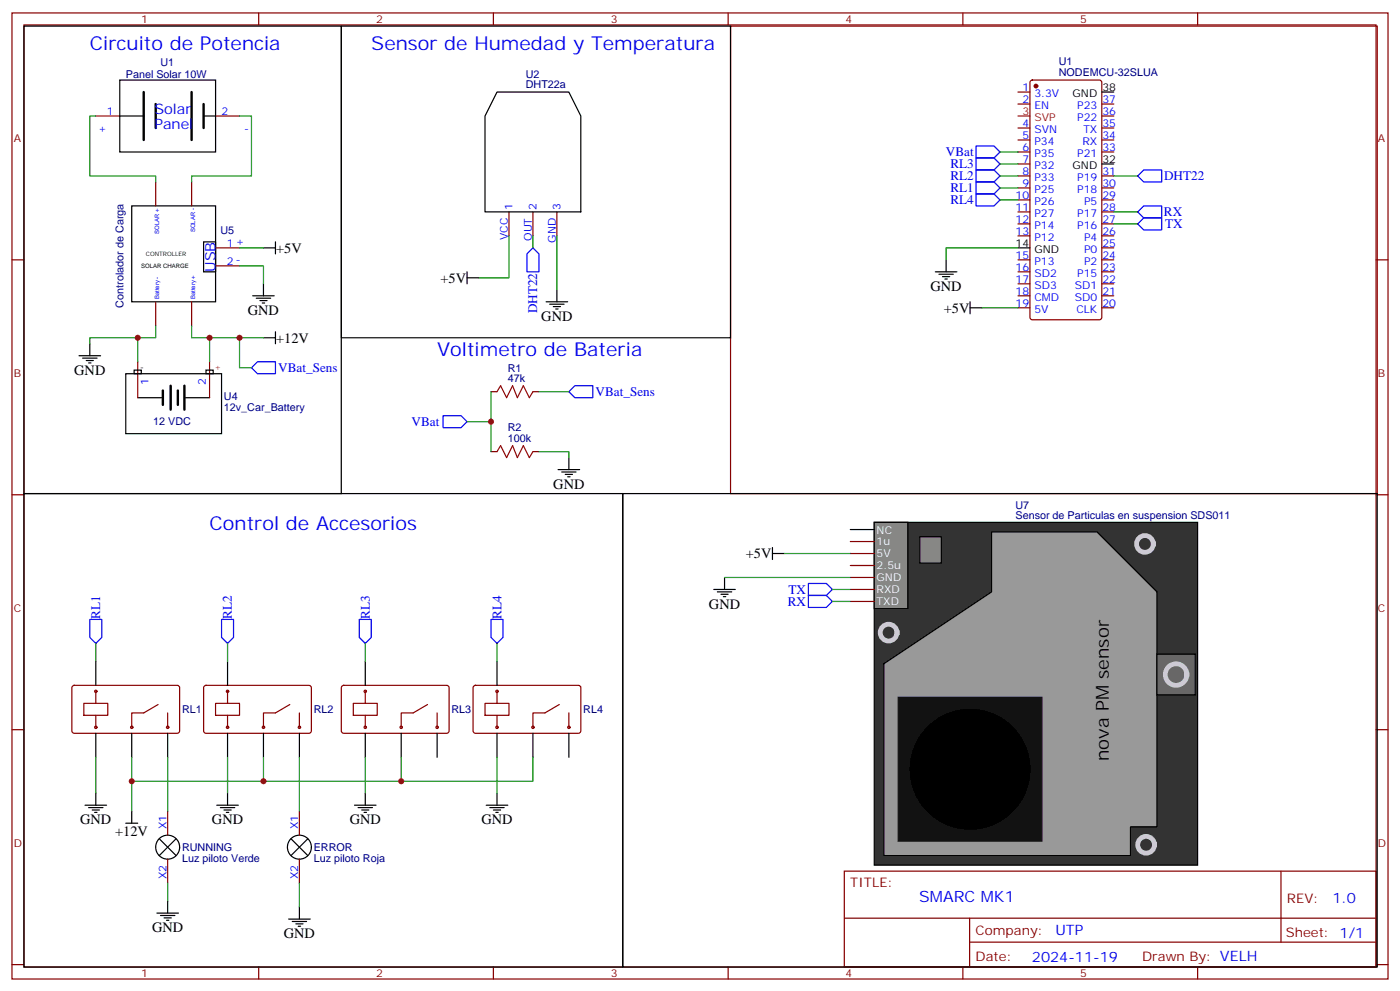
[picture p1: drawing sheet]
<svg xmlns="http://www.w3.org/2000/svg" width="412mm" height="292mm" viewBox="0 0 412 292" stroke-linecap="round" stroke-linejoin="round" font-family="sans-serif">
<g fill="none" stroke="#870000" stroke-width=".35">
<path d="M3.5 3.8h405.4v284.3h-405.4zM7.1 7.3h398.2v277.3h-398.2zM76.2 3.8v3.5M145.3 3.8v3.5M214.5 3.8v3.5M215.2 7.7h190.5v137.6h-190.5zM283.6 3.8v3.5M352.8 3.8v3.5M63.5 34.1h7.1M299.9 27.1h3.5M299.9 30.6h3.5M299.9 37.7h3.5"/>
<path d="M303.6 23.8l.5-.2h19.7l.7 .4 .1 69.4-.5 .7h-20l-.7-.4v-69.4zM324.6 30.6h3.5M324.6 37.7h3.5M324.6 34.1h3.5M45.9 53.6v7M56.4 53.6v7M299.9 41.2h3.5M299.9 44.7h3.5M299.9 48.3h3.5M299.9 51.8h3.5M299.9 55.3h3.5M299.9 58.8h3.5"/>
<path d="M324.6 41.2h3.5M324.6 44.7h3.5M324.6 51.8h3.5M324.6 55.3h3.5M324.6 58.8h3.5M3.5 76.5h3.6M63.5 73h7.1M63.5 78.2h7.1M149.9 62.4v7M157 62.4v7M164 62.4v7M299.9 76.5h3.5"/>
<path d="M299.9 62.4h3.5M299.9 65.9h3.5M299.9 69.4h3.5M324.6 76.5h3.5M324.6 62.4h3.5M324.6 65.9h3.5M324.6 69.4h3.5M324.6 73h3.5M405.3 76.5h3.6M45.9 88.8v7.1M56.4 88.8v7.1M299.9 80h3.5"/>
<path d="M299.9 83.5h3.5M299.9 87.1h3.5M299.9 90.6h3.5M324.6 80h3.5M324.6 83.5h3.5M324.6 87.1h3.5M324.6 90.6h3.5M40.6 106.5v10.6M61.7 106.5v10.6M3.5 145.6h3.6M405.3 145.6h3.6M3.5 214.8h3.6"/>
<path d="M21.4 201.9l.5-.2 30.6 .1 .4 .6v13l-.7 .4h-30.6l-.4-.7v-12.7zM24.7 207h7v3.5h-7zM28.2 203.5v3.5M28.2 210.5v3.6M46.6 207.4l-4.3 2.4h-3.5v4.3M49.4 209.8v4.3M60.2 201.9l.5-.2 30.6 .1 .4 .6v13l-.7 .4h-30.6l-.4-.7v-12.7zM63.5 207h7.1v3.5h-7.1zM67 203.5v3.5M67 210.5v3.6M85.4 207.4l-4.3 2.4h-3.5v4.3M88.2 209.8v4.3"/>
<path d="M405.3 214.8h3.6M49.4 238.8v7M49.4 252.9v7M248.7 256.4h156.6v28.2h-156.6zM377.3 256.4v20.9M248.7 270.2h156.5M285.6 277.3h119.6M285.6 270.2v14.2M3.5 283.9h3.6M76.2 284.6v3.5M145.3 284.6v3.5M214.5 284.6v3.5"/>
<path d="M283.6 284.6v3.5M352.8 284.6v3.5M405.3 283.9h3.6"/>
<circle cx="28.2" cy="203.5" r=".35"/>
<circle cx="28.2" cy="214.1" r=".35"/>
<circle cx="38.8" cy="214.1" r=".35"/>
<circle cx="49.4" cy="214.1" r=".35"/>
<circle cx="67" cy="214.1" r=".35"/>
<circle cx="67" cy="203.5" r=".35"/>
<circle cx="77.6" cy="214.1" r=".35"/>
<circle cx="88.2" cy="214.1" r=".35"/>
</g>
<circle cx="305.2" cy="25.3" r=".53" fill="#870000" stroke="#870000" stroke-width=".35"/>
<path d="M28.2 34.1h7.1M299.9 34.1h3.5" fill="none" stroke="#f00" stroke-width=".35"/>
<g fill="none" stroke="#000" stroke-width=".35">
<path d="M7.1 7.7h93.4v137.6h-93.4zM35.3 23.6h28.2v21.1h-28.2zM35.3 34.1h7M60 34.1h3.5M146.4 27.1h21.2l3.5 7v28.3h-28.2v-28.3zM324.6 27.1h3.5M324.6 48.3h3.5M38.8 60.6h24.7v28.2h-24.7zM60 71.2h3.5v8.8h-3.5zM77.6 73h3.5M81.1 71.2v3.5M278.7 76.5v3.5"/>
<path d="M299.9 73h3.5M74.4 87.1h6.4M75.5 87.8h4.2M76.6 88.5h2.1M77.3 89.2h.7M77.6 99.4h3.5M77.6 83.5v3.6M81.1 97.6v3.6M275.5 80h6.4M276.6 80.7h4.2M277.6 81.4h2.2M278.3 82.1h.7"/>
<path d="M23.3 104.7h6.3M24.3 105.4h4.3M25.4 106.1h2.1M26.1 106.8h.7M26.5 101.2v3.5M37 110h28.3v17.6h-28.3zM39.5 108.9h2.1v1.1h-2.1zM40.6 117.1h7M54.7 117.1h7M60.7 108.9h2.1v1.1h-2.1zM28.2 194.7v7M67 194.7v7"/>
<path d="M28.2 215.8v7.1M38.8 215.8v7.1M49.4 215.8v7.1M67 215.8v7.1M77.6 215.8v7.1M88.2 215.8v7.1M46.9 246.9l5 4.9M51.9 246.9l-5 4.9"/>
<circle cx="49.4" cy="249.3" r="3.5"/>
</g>
<path d="M28.2 34.1h-1.7v17.7h19.4v1.8M70.6 34.1h3.5v17.7h-17.7v1.8M70.6 78.2h7v5.3M70.6 73h7M299.9 73h-21.2v3.5M40.6 99.4h-14.1v1.8M45.9 95.9v3.5h-5.3v7.1M56.4 95.9v3.5h5.3v7.1M61.7 99.4h15.9" fill="none" stroke="#008700" stroke-width=".35"/>
<path d="M42.3 27.1v14.1M45.9 30.6v7.1M56.4 27.1v14.1M60 30.6v7.1M48 114.9v4.3M50.3 113.5v7.1M52.4 114.9v4.3M54.3 113.5v7.1" fill="none" stroke="#000" stroke-width=".71"/>
<path d="M257.5 153.7h95.3v100.9h-95.3z" fill="#333" stroke="#000" stroke-width=".35"/>
<path d="M292.1 156.6h31l17.7 17.6v69.1h-7.8v8.5h-72.7v-56.4l31.8-21.2z" fill="#999" stroke="#000" stroke-width=".35"/>
<path d="M264.6 205.2h42.3v42.4h-42.3z" fill="#121212" stroke="#121212" stroke-width=".35"/>
<path d="M340.8 192.5h11.3v12h-11.3z" fill="#666" stroke="#000" stroke-width=".35"/>
<circle cx="346.4" cy="198.5" r="3.2" fill="none" stroke="#ccc" stroke-width="1.4"/>
<g fill="#878785" stroke="#000" stroke-width=".35">
<path d="M257.5 153.7h9.9v25.4h-9.9z"/>
<path d="M270.9 158h6.4v7.7h-6.4z"/>
</g>
<g fill="none" stroke="#ccc" stroke-width="1.4">
<circle cx="337.3" cy="160.1" r="2.47"/>
<circle cx="261.8" cy="186.2" r="2.47"/>
<circle cx="337.6" cy="248.6" r="2.47"/>
</g>
<g fill="none" stroke="#870000" stroke-width=".35">
<path d="M144.6 115.3h1.8M157 115.3h1.7M144.6 132.9h1.8M157 132.9h1.7M250.5 159.4h7M250.5 177h7M250.5 173.5h7M250.5 170h7M250.5 166.4h7M250.5 162.9h7M100.8 201.9l.4-.2 30.7 .1 .4 .6-.1 13-.6 .4h-30.6l-.5-.7v-12.7zM104.1 207h7v3.5h-7z"/>
<path d="M107.6 203.5v3.5M107.6 210.5v3.6M125.9 207.4l-4.2 2.4h-3.5v4.3M128.8 209.8v4.3M139.6 201.9l.5-.2 30.6 .1 .4 .6-.1 13-.6 .4h-30.6l-.5-.7v-12.7zM142.9 207h7v3.5h-7zM146.4 203.5v3.5M146.4 210.5v3.6M164.7 207.4l-4.2 2.4h-3.5v4.3M167.6 209.8v4.3M88.2 238.8v7M88.2 252.9v7"/>
<circle cx="107.6" cy="214.1" r=".35"/>
<circle cx="107.6" cy="203.5" r=".35"/>
<circle cx="118.2" cy="214.1" r=".35"/>
<circle cx="128.8" cy="214.1" r=".35"/>
<circle cx="146.4" cy="214.1" r=".35"/>
<circle cx="146.4" cy="203.5" r=".35"/>
<circle cx="157" cy="214.1" r=".35"/>
<circle cx="167.6" cy="214.1" r=".35"/>
</g>
<circle cx="285.7" cy="226.4" r="17.6" fill="#000" stroke="#000" stroke-width=".35"/>
<g fill="none" stroke="#000" stroke-width=".35">
<path d="M100.5 7.7h114.7v91.7h-114.7zM137.6 81.8h3.5M137.6 80v3.5M160.9 88.8h6.3M161.9 89.5h4.3M163 90.2h2.1M163.7 90.9h.7M164 85.3v3.5M285.8 90.6h3.5M285.8 88.8v3.6M164.4 138.2h6.3M165.5 138.9h4.2"/>
<path d="M166.5 139.6h2.1M167.6 134.7v3.5M7.1 145.3h176.3v139.3h-176.3zM167.2 140.3h.7M183.4 145.3h222.3v139.3h-222.3zM250.5 155.9h7M210.3 173.5h6.3M211.3 174.2h4.2M212.4 174.9h2.1M213.1 175.6h.7M213.4 170v3.5M227.5 162.9h3.6"/>
<path d="M227.5 161.1v3.6M107.6 194.7v7M146.4 194.7v7M107.6 215.8v7.1M118.2 215.8v7.1M128.8 215.8v7.1M146.4 215.8v7.1M157 215.8v7.1M167.6 215.8v7.1M25 237h6.4M26.1 237.7h4.2M27.2 238.4h2.1"/>
<path d="M27.9 239.1h.7M28.2 233.5v3.5M38.8 238.8v3.5M63.9 237h6.3M64.9 237.7h4.2M66 238.4h2.1M66.7 239.1h.7M67 233.5v3.5M104.4 237h6.4M105.5 237.7h4.2M106.5 238.4h2.2M107.2 239.1h.7"/>
<path d="M107.6 233.5v3.5M143.2 237h6.4M144.3 237.7h4.2M145.3 238.4h2.2M146 239.1h.8M146.4 233.5v3.5M37 242.3h3.6M85.7 246.9l5 4.9M90.7 246.9l-5 4.9M46.2 268.7h6.4M47.3 269.5h4.2M48.3 270.2h2.1"/>
<path d="M49 270.9h.7M49.4 265.2v3.5M85 270.5h6.4M86.1 271.2h4.2M87.1 271.9h2.2M87.8 272.6h.7M88.2 267v3.5"/>
<circle cx="88.2" cy="249.3" r="3.5"/>
</g>
<g fill="none" stroke="#008700" stroke-width=".35">
<path d="M294.6 51.8h5.3M294.6 48.3h5.3M294.6 55.3h5.3M294.6 58.8h5.3M294.6 44.7h5.3M328.1 51.8h7M149.9 69.4v12.4h-8.8M157 69.4v3.6M164 69.4v15.9M328.1 62.4h7M328.1 65.9h7M70.6 99.4v8.8h3.5"/>
<path d="M289.3 90.6h10.6M144.6 115.3v8.8h-7M158.7 115.3h8.9M144.6 124.1v8.8M158.7 132.9h8.9v1.8M213.4 170h37.1M231.1 162.9h19.4M245.2 173.5h5.3M245.2 177h5.3M28.2 189.4v5.3M67 189.4v5.3M107.6 189.4v5.3"/>
<path d="M146.4 189.4v5.3M28.2 222.9v10.6M38.8 222.9v15.9M49.4 222.9v15.9M67 222.9v10.6M77.6 222.9v7h-38.8M88.2 222.9v15.9M107.6 222.9v10.6M118.2 222.9v7h-40.6M146.4 222.9v10.6M157 222.9v7h-38.8M49.4 259.9v5.3"/>
<path d="M88.2 259.9v7.1"/>
</g>
<g fill="none" stroke="#00f" stroke-width=".35">
<path d="M287.5 53.6h5.3l1.8 1.7-1.8 1.8h-5.3zM287.5 50h5.3l1.8 1.8-1.8 1.8h-5.3zM287.5 46.5h5.3l1.8 1.8-1.8 1.7h-5.3zM287.5 57.1h5.3l1.8 1.7-1.8 1.8h-5.3zM287.5 43h5.3l1.8 1.7-1.8 1.8h-5.3zM335.1 51.8l1.8-1.8h5.3v3.6h-5.3zM157 73l1.7 1.7v5.3h-3.5v-5.3zM335.1 62.4l1.8-1.8h5.3v3.5h-5.3zM335.1 65.9l1.8-1.8h5.3v3.6h-5.3zM74.1 108.2l1.7-1.7h5.3v3.5h-5.3zM167.6 115.3l1.7-1.8h5.3v3.6h-5.3zM130.5 122.3h5.3l1.8 1.8-1.8 1.8h-5.3z"/>
<path d="M238.1 175.3h5.3l1.8 1.7-1.8 1.8h-5.3zM238.1 171.7h5.3l1.8 1.8-1.8 1.8h-5.3zM26.5 182.3h3.5v5.3l-1.8 1.8-1.7-1.8zM65.3 182.3h3.5v5.3l-1.8 1.8-1.7-1.8zM105.8 182.3h3.6v5.3l-1.8 1.8-1.8-1.8zM144.6 182.3h3.6v5.3l-1.8 1.8-1.8-1.8z"/>
</g>
<path d="M146.4 115.3l1.1-1.8 1.7 3.6 1.8-3.6 1.4 3.6 1.8-3.6 1.7 3.6 1.1-1.8M146.4 132.9l1.1-1.7 1.7 3.5 1.8-3.5 1.4 3.5 1.8-3.5 1.7 3.5 1.1-1.8" fill="none" stroke="#a10000" stroke-width=".35"/>
<g fill="#c00">
<circle cx="40.6" cy="99.4" r=".88"/>
<circle cx="61.7" cy="99.4" r=".88"/>
<circle cx="38.8" cy="229.9" r=".88"/>
<circle cx="77.6" cy="229.9" r=".88"/>
<circle cx="118.2" cy="229.9" r=".88"/>
<circle cx="144.6" cy="124.1" r=".88"/>
<circle cx="70.6" cy="99.4" r=".88"/>
</g>
<g font-size="5.6" fill="#00f">
<text x="26.5" y="14.7">Circuito de Potencia</text>
<text x="109.4" y="14.7">Sensor de Humedad y Temperatura</text>
<text x="128.8" y="104.7">Voltimetro de Bateria</text>
<text x="61.7" y="155.9">Control de Accesorios</text>
</g>
<text font-size="5.3" x="326.6" y="224.1" transform="rotate(-90 326.6 224.1)">nova PM sensor</text>
<text font-size="4.6" fill="#00f" x="270.8" y="265.4">SMARC MK1</text>
<g font-size="4.2" fill="#00f">
<text x="45.5" y="33.7">Solar</text>
<text x="45.5" y="37.9">Panel</text>
<text x="63.5" y="80" transform="rotate(-90 63.5 80)">USB</text>
<text x="392.5" y="265.7">1.0</text>
<text x="310.9" y="275.2">UTP</text>
<text x="304" y="283">2024-11-19</text>
</g>
<g font-size="4.2">
<text x="81.3" y="74.4">+5V</text>
<text x="129.7" y="83.2">+5V</text>
<text x="274.1" y="85.7">GND</text>
<text x="73" y="92.7">GND</text>
<text x="159.5" y="94.5">GND</text>
<text x="278" y="92">+5V</text>
<text x="81.3" y="100.8">+12V</text>
<text x="21.9" y="110.3">GND</text>
<text x="163" y="143.9">GND</text>
<text x="219.7" y="164.3">+5V</text>
<text x="208.8" y="179.1">GND</text>
<text x="23.6" y="242.6">GND</text>
<text x="62.4" y="242.6">GND</text>
<text x="103" y="242.6">GND</text>
<text x="141.8" y="242.6">GND</text>
<text x="33.9" y="246.2">+12V</text>
<text x="44.8" y="274.4">GND</text>
<text x="83.6" y="276.2">GND</text>
</g>
<g font-size="3.9" fill="#00f">
<text x="278.7" y="46">VBat</text>
<text x="279.9" y="53">RL2</text>
<text x="279.9" y="49.5">RL3</text>
<text x="342.9" y="53.1">DHT22</text>
<text x="279.9" y="56.6">RL1</text>
<text x="279.9" y="60.1">RL4</text>
<text x="342.9" y="63.7">RX</text>
<text x="343.2" y="67.2">TX</text>
<text x="158.3" y="92.2" transform="rotate(-90 158.3 92.2)">DHT22</text>
<text x="82" y="109.6">VBat_Sens</text>
<text x="175.5" y="116.6">VBat_Sens</text>
<text x="121.3" y="125.4">VBat</text>
<text x="232.1" y="178.3">RX</text>
<text x="232.3" y="174.7">TX</text>
<text x="29.5" y="182.1" transform="rotate(-90 29.5 182.1)">RL1</text>
<text x="68.3" y="182.1" transform="rotate(-90 68.3 182.1)">RL2</text>
<text x="108.9" y="182.1" transform="rotate(-90 108.9 182.1)">RL3</text>
<text x="147.7" y="182.1" transform="rotate(-90 147.7 182.1)">RL4</text>
</g>
<g font-size="3.9" fill="#800">
<text x="250.5" y="261">TITLE:</text>
<text x="379.1" y="265.7">REV:</text>
<text x="287.4" y="275.2">Company:</text>
<text x="378.7" y="275.8">Sheet: 1/1</text>
<text x="287.4" y="282.9">Date:</text>
<text x="336.4" y="282.9">Drawn By: VELH</text>
</g>
<g font-size="3.2" fill="#800">
<text x="41.6" y="6.8">1</text>
<text x="110.8" y="6.8">2</text>
<text x="179.9" y="6.8">3</text>
<text x="249.1" y="6.8">4</text>
<text x="318.2" y="6.8">5</text>
<text x="4.1" y="41.9">A</text>
<text x="405.9" y="41.9">A</text>
<text x="4.1" y="111.1">B</text>
<text x="405.9" y="111.1">B</text>
<text x="4.1" y="180.2">C</text>
<text x="405.9" y="180.2">C</text>
<text x="4.1" y="249.3">D</text>
<text x="405.9" y="249.3">D</text>
<text x="41.6" y="287.6">1</text>
<text x="110.8" y="287.6">2</text>
<text x="179.9" y="287.6">3</text>
<text x="249.1" y="287.6">4</text>
<text x="318.2" y="287.6">5</text>
</g>
<g font-size="3.2" fill="#000080">
<text x="37.1" y="22.9">Panel Solar 10W</text>
<text x="47.3" y="19.4">U1</text>
<text x="154.9" y="22.8">U2</text>
<text x="311.9" y="22.4">NODEMCU-32SLUA</text>
<text x="311.9" y="19.2">U1</text>
<text x="154.9" y="26">DHT22a</text>
<text x="64.9" y="68.8">U5</text>
<text x="36.4" y="90.5" transform="rotate(-90 36.4 90.5)">Controlador de Carga</text>
<text x="149.6" y="112.5">47k</text>
<text x="149.6" y="109.3">R1</text>
<text x="66" y="117.8">U4</text>
<text x="45.2" y="125.2">12 VDC</text>
<text x="66" y="121.1">12v_Car_Battery</text>
<text x="149.6" y="130.1">100k</text>
<text x="149.6" y="127">R2</text>
<text x="299.1" y="149.7">U7</text>
<text x="299.1" y="152.7">Sensor de Particulas en suspension SDS011</text>
<text x="53.6" y="209.9">RL1</text>
<text x="92.4" y="209.9">RL2</text>
<text x="133" y="209.9">RL3</text>
<text x="171.8" y="209.9">RL4</text>
<text x="53.6" y="250.5">RUNNING</text>
<text x="92.4" y="250.5">ERROR</text>
<text x="53.6" y="253.7">Luz piloto Verde</text>
<text x="92.4" y="253.7">Luz piloto Roja</text>
</g>
<g font-size="3.2" fill="#00f">
<text x="301.2" y="26.7">1</text>
<text x="304.7" y="28.5">3.3V</text>
<text x="31.5" y="33.8">1</text>
<text x="65.3" y="33.8">2</text>
<text x="301.2" y="30.3">2</text>
<text x="304.7" y="32">EN</text>
<text x="317.3" y="35.6">P22</text>
<text x="317.3" y="32">P23</text>
<text x="324.7" y="33.8">36</text>
<text x="324.7" y="30.3">37</text>
<text x="28.9" y="38.7">+</text>
<text x="71.9" y="38.7">-</text>
<text x="301.2" y="37.3">4</text>
<text x="301.2" y="40.9">5</text>
<text x="304.7" y="39.1">SVN</text>
<text x="319.1" y="39.1">TX</text>
<text x="324.7" y="40.9">34</text>
<text x="324.7" y="37.3">35</text>
<text x="301.2" y="44.4">6</text>
<text x="301.2" y="47.9">7</text>
<text x="304.7" y="42.6">P34</text>
<text x="304.7" y="46.1">P35</text>
<text x="317.3" y="46.1">P21</text>
<text x="318.9" y="42.6">RX</text>
<text x="324.7" y="44.4">33</text>
<text x="301.2" y="51.4">8</text>
<text x="304.7" y="49.7">P32</text>
<text x="304.7" y="53.2">P33</text>
<text x="317.3" y="53.2">P19</text>
<text x="324.7" y="51.4">31</text>
<text x="299.2" y="58.5">10</text>
<text x="301.2" y="55">9</text>
<text x="304.7" y="56.7">P25</text>
<text x="317.3" y="56.7">P18</text>
<text x="324.7" y="58.5">29</text>
<text x="324.7" y="55">30</text>
<text x="151" y="61.7" transform="rotate(-90 151 61.7)">1</text>
<text x="158" y="61.7" transform="rotate(-90 158 61.7)">2</text>
<text x="165.1" y="61.7" transform="rotate(-90 165.1 61.7)">3</text>
<text x="299.2" y="62">11</text>
<text x="299.2" y="65.5">12</text>
<text x="304.7" y="60.3">P26</text>
<text x="304.7" y="63.8">P27</text>
<text x="317.3" y="63.8">P17</text>
<text x="319.3" y="60.3">P5</text>
<text x="324.7" y="65.5">27</text>
<text x="324.7" y="62">28</text>
<text x="149.6" y="70.7" transform="rotate(-90 149.6 70.7)">VCC</text>
<text x="156.6" y="70.9" transform="rotate(-90 156.6 70.9)">OUT</text>
<text x="163.7" y="71.4" transform="rotate(-90 163.7 71.4)">GND</text>
<text x="299.2" y="69.1">13</text>
<text x="304.7" y="67.3">P14</text>
<text x="304.7" y="70.8">P12</text>
<text x="317.3" y="67.3">P16</text>
<text x="319.3" y="70.8">P4</text>
<text x="324.7" y="69.1">26</text>
<text x="66.8" y="72.6">1 +</text>
<text x="66.8" y="77.9">2 -</text>
<text x="299.2" y="76.1">15</text>
<text x="304.7" y="77.9">P13</text>
<text x="319.3" y="77.9">P2</text>
<text x="319.3" y="74.4">P0</text>
<text x="324.7" y="76.1">24</text>
<text x="324.7" y="72.6">25</text>
<text x="299.2" y="79.7">16</text>
<text x="299.2" y="83.2">17</text>
<text x="304.7" y="81.4">SD2</text>
<text x="317.3" y="81.4">P15</text>
<text x="324.7" y="83.2">22</text>
<text x="324.7" y="79.7">23</text>
<text x="299.2" y="86.7">18</text>
<text x="304.7" y="84.9">SD3</text>
<text x="304.7" y="88.5">CMD</text>
<text x="316.6" y="88.5">SD0</text>
<text x="316.6" y="84.9">SD1</text>
<text x="324.7" y="86.7">21</text>
<text x="299.2" y="90.2">19</text>
<text x="304.7" y="92">5V</text>
<text x="317.1" y="92">CLK</text>
<text x="324.7" y="90.2">20</text>
<text x="43.7" y="113.2" transform="rotate(-90 43.7 113.2)">1</text>
<text x="60.7" y="113.2" transform="rotate(-90 60.7 113.2)">2</text>
<text x="49" y="244.1" transform="rotate(-90 49 244.1)">X1</text>
<text x="87.8" y="244.1" transform="rotate(-90 87.8 244.1)">X1</text>
<text x="49" y="258.8" transform="rotate(-90 49 258.8)">X2</text>
<text x="87.8" y="258.8" transform="rotate(-90 87.8 258.8)">X2</text>
</g>
<g font-size="3.2">
<text x="316" y="28.5">GND</text>
<text x="324.7" y="26.7">38</text>
<text x="324.7" y="47.9">32</text>
<text x="316" y="49.7">GND</text>
<text x="299.2" y="72.6">14</text>
<text x="304.7" y="74.4">GND</text>
</g>
<g font-size="3.2" fill="#f00">
<text x="301.2" y="33.8">3</text>
<text x="304.7" y="35.6">SVP</text>
</g>
<g font-size="3.2" fill="#fff">
<text x="258.2" y="160.4">1u</text>
<text x="258.2" y="157.3">NC</text>
<text x="258.2" y="167.5">2.5u</text>
<text x="258.2" y="164">5V</text>
<text x="258.2" y="171">GND</text>
<text x="258.2" y="178.1">TXD</text>
<text x="258.2" y="174.6">RXD</text>
</g>
<text font-size="2.5" x="41.3" y="108.9">-</text>
<text font-size="2.5" fill="#f00" x="63.1" y="108.9">+</text>
<g font-size="1.8" fill="#00f">
<text x="46.9" y="68.8" transform="rotate(-90 46.9 68.8)">SOLAR +</text>
<text x="57.5" y="68.4" transform="rotate(-90 57.5 68.4)">SOLAR -</text>
<text x="46.9" y="88.1" transform="rotate(-90 46.9 88.1)">Battery -</text>
<text x="57.5" y="88.1" transform="rotate(-90 57.5 88.1)">Battery +</text>
</g>
<g font-size="1.8">
<text x="43" y="75.5">CONTROLLER</text>
<text x="41.6" y="78.9">SOLAR CHARGE</text>
</g>
</svg>
